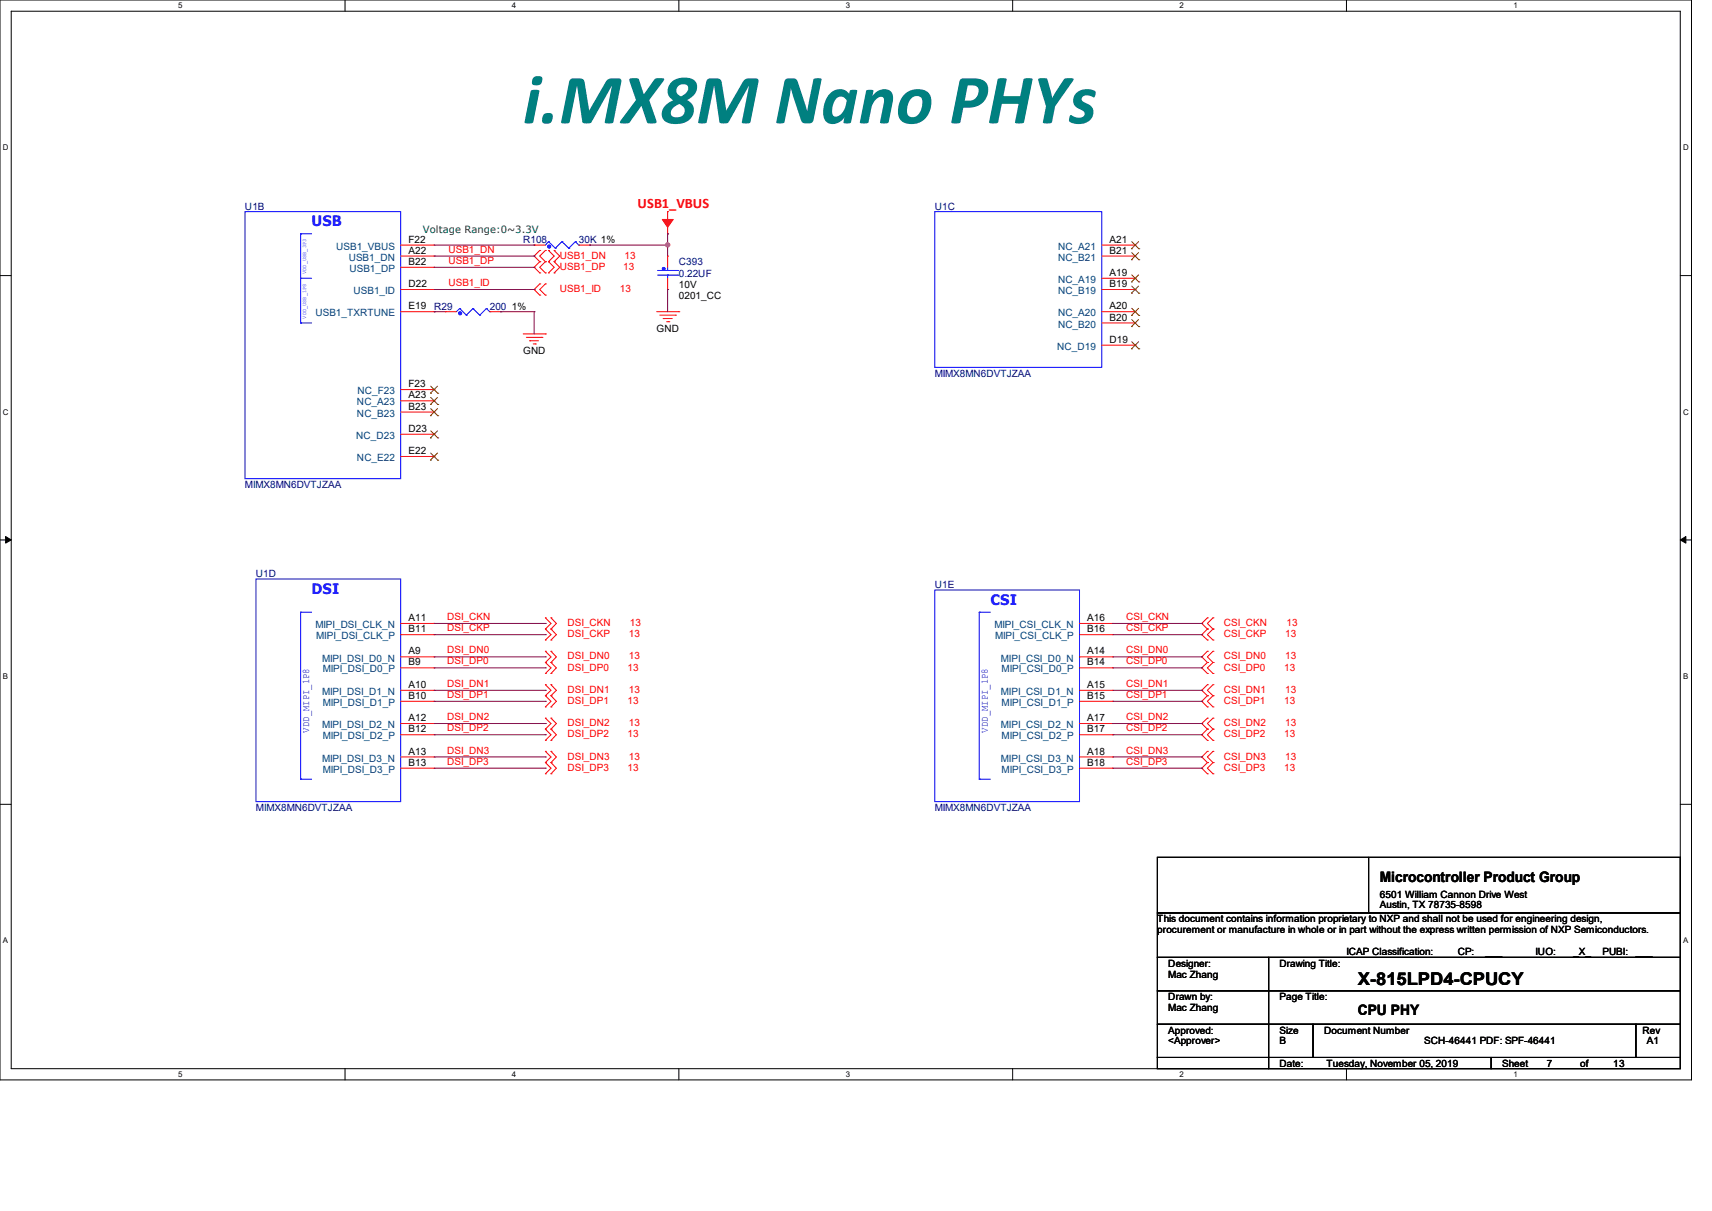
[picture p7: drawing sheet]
<svg xmlns="http://www.w3.org/2000/svg" width="297mm" height="210mm" viewBox="0 0 297 210" stroke-linecap="round" stroke-linejoin="round" font-family="sans-serif">
<path d="M0 0h293.5v187.3h-293.5zM1.9 1.9h289.6v183.4h-289.6z" fill="none" stroke="#000" stroke-width=".17"/>
<g fill="#fff">
<path d="M30.9 .2h.8v1.5h-.8z"/>
<path d="M30.9 185.5h.8v1.6h-.8z"/>
</g>
<path d="M59.9 0v1.9M59.9 185.3v2" fill="none" stroke="#000" stroke-width=".17"/>
<g fill="#fff">
<path d="M88.8 .2h.8v1.5h-.8z"/>
<path d="M88.8 185.5h.8v1.6h-.8z"/>
</g>
<path d="M117.8 0v1.9M117.8 185.3v2" fill="none" stroke="#000" stroke-width=".17"/>
<g fill="#fff">
<path d="M146.7 .2h.8v1.5h-.8z"/>
<path d="M146.7 185.5h.8v1.6h-.8z"/>
</g>
<path d="M175.7 0v1.9M175.7 185.3v2" fill="none" stroke="#000" stroke-width=".17"/>
<g fill="#fff">
<path d="M204.6 .2h.8v1.5h-.8z"/>
<path d="M204.6 185.5h.8v1.6h-.8z"/>
</g>
<path d="M233.6 0v1.9M233.6 185.3v2" fill="none" stroke="#000" stroke-width=".17"/>
<g fill="#fff">
<path d="M262.6 .2h.7v1.5h-.7z"/>
<path d="M262.6 185.5h.7v1.6h-.7z"/>
<path d="M.5 24.8h1v1.6h-1z"/>
<path d="M292 24.8h1v1.6h-1z"/>
<path d="M.5 70.7h1v1.5h-1z"/>
<path d="M292 70.7h1v1.5h-1z"/>
</g>
<path d="M0 47.8h1.9M291.5 47.8h2" fill="none" stroke="#000" stroke-width=".17"/>
<g fill="#fff">
<path d="M.5 116.5h.9v1.6h-.9z"/>
<path d="M292 116.5h.9v1.6h-.9z"/>
</g>
<path d="M0 93.6h1.9M291.5 93.6h2" fill="none" stroke="#000" stroke-width=".17"/>
<path d="M1 93l.9 .6-.9 .6zM291.5 93.6l1-.6v1.2z" fill="#000" stroke="#000" stroke-width=".17"/>
<g fill="#fff">
<path d="M.5 162.4h.9v1.5h-.9z"/>
<path d="M292 162.4h.9v1.5h-.9z"/>
</g>
<g fill="none" stroke="#000" stroke-width=".17">
<path d="M0 139.5h1.9M291.5 139.5h2M200.8 158.3h90.7v7.7h-90.7zM200.8 148.7h90.7v9.6h-90.7zM237.4 158.3h.1M237.4 148.7v9.6M200.8 166h19.3v5.8h-19.3zM200.8 171.8h19.3v5.8h-19.3zM200.8 177.6h19.3v5.8h-19.3zM220.1 166h71.4v5.8h-71.4zM220.1 171.8h71.4v5.8h-71.4zM220.1 177.6h7.7v5.8h-7.7z"/>
<path d="M227.8 177.6h56v5.8h-56zM283.8 177.6h7.7v5.8h-7.7zM200.8 183.4h19.3v1.9h-19.3zM220.1 183.4h38.6v1.9h-38.6zM258.7 183.4h32.8v1.9h-32.8z"/>
</g>
<g fill="none" stroke="#f00" stroke-width=".17">
<path d="M115.8 36.7h.1M115.8 36.7v2.1M115.8 39.2v1.4M69.5 54.1h5.8M69.5 44.4h5.8M69.5 50.2h5.8M69.5 46.4h5.8M69.5 42.5h5.8M75.3 44.4h.1M75.3 54.1h.1M75.3 50.2h.1M75.3 46.4h.1"/>
<path d="M75.3 42.5h.1M77.2 54.1h.1M77.2 54.1h2M85 54.1h1.9M86.9 54.1h.1M90.8 57.9h3.8M91.3 58.5h2.7M91.9 59.1h.1M91.9 59.1h1.5M92.5 59.6h.4M92.7 42.5h.1M92.7 42.5h1.9"/>
<path d="M92.9 59.6h.1M93.6 43.4h.1M93.6 45.4h.1M93.6 47.3h.1M93.6 49.2h.1M93.6 51.2h.1M93.6 43.4l-.9 1 .9 1M93.6 45.4l-.9 1 .9 .9M93.6 49.2l-.9 1 .9 1M94 58.5h.1M94.6 57.9h.1M94.6 45.4h.1"/>
<path d="M94.6 43.4h.1M94.6 47.3h.1M94.6 51.2h.1M94.6 49.2h.1M94.6 43.4l-1 1 1 1M94.6 45.4l-1 1 1 .9M94.6 49.2l-1 1 1 1M95.2 45.4h.1M95.2 43.4h.1M95.2 47.3h.1M95.2 43.4l.9 1-.9 1M95.2 45.4l.9 1-.9 .9"/>
<path d="M96.1 43.4h.1M96.1 45.4h.1M96.1 47.3h.1M96.1 43.4l1 1-1 1M96.1 45.4l1 1-1 .9M100.4 42.5h1.9M102.3 42.5h.1M113.9 54.1h3.9M114.5 54.7h2.7M115.1 55.2h.1M115.1 55.2h1.5M115.7 55.8h.3"/>
<path d="M115.8 40.6h.1M115.8 44.4h.1M115.8 50.2h.1M115.8 44.4v2M115.8 48.3v1.9M116 55.8h.1M117.2 54.7h.1M117.8 54.1h.1M191.1 54.1h5.8M191.1 44.4h5.8M191.1 50.2h5.8M191.1 42.5h5.8"/>
<path d="M191.1 48.3h5.8M191.1 56h5.8M191.1 59.9h5.8M196.9 50.2h.1M196.9 48.3h.1M196.9 42.5h.1M196.9 44.4h.1M196.9 54.1h.1M196.9 56h.1M196.9 59.9h.1M69.5 69.5h5.8M69.5 79.2h5.8"/>
<path d="M69.5 71.5h5.8M69.5 67.6h5.8M69.5 75.3h5.8M75.3 69.5h.1M75.3 79.2h.1M75.3 71.5h.1M75.3 67.6h.1M75.3 75.3h.1M69.5 110.1h5.8M69.5 108.1h5.8M69.5 115.8h5.8M69.5 113.9h5.8"/>
<path d="M69.5 119.7h5.8M75.3 110.1h.1M75.3 108.1h.1M75.3 115.8h.1M75.3 113.9h.1M75.3 119.7h.1M94.6 107.1h.1M94.6 109.1h.1M94.6 111h.1M94.6 112.9h.1M94.6 114.9h.1M94.6 116.8h.1"/>
<path d="M94.6 118.7h.1M94.6 107.1l1 1-1 1M94.6 109.1l1 1-1 .9M94.6 112.9l1 1-1 1M94.6 114.9l1 .9-1 1M94.6 118.7l1 1-1 .9M95.6 107.1h.1M95.6 109.1h.1M95.6 111h.1M95.6 112.9h.1M95.6 114.9h.1M95.6 116.8h.1"/>
<path d="M95.6 118.7h.1M95.6 107.1l.9 1-.9 1M95.6 109.1l.9 1-.9 .9M95.6 112.9l.9 1-.9 1M95.6 114.9l.9 .9-.9 1M95.6 118.7l.9 1-.9 .9M187.3 110.1h5.7M187.3 108.1h5.7M187.3 115.8h5.7M187.3 113.9h5.7M187.3 119.7h5.7M193 110.1h.1"/>
<path d="M193 108.1h.1M193 115.8h.1M193 113.9h.1M193 119.7h.1M209.5 112.9h.1M209.5 114.9h.1M209.5 116.8h.1M209.5 118.7h.1M209.5 107.1h.1M209.5 109.1h.1M209.5 111h.1M209.5 112.9l-1 1 1 1"/>
<path d="M209.5 114.9l-1 .9 1 1M209.5 118.7l-1 1 1 .9M209.5 107.1l-1 1 1 1M209.5 109.1l-1 1 1 .9M210.4 114.9h.1M210.4 112.9h.1M210.4 116.8h.1M210.4 118.7h.1M210.4 109.1h.1M210.4 107.1h.1M210.4 111h.1M210.4 112.9l-.9 1 .9 1"/>
<path d="M210.4 114.9l-.9 .9 .9 1M210.4 118.7l-.9 1 .9 .9M210.4 107.1l-.9 1 .9 1M210.4 109.1l-.9 1 .9 .9M69.5 133.2h5.8M69.5 131.3h5.8M69.5 127.4h5.8M69.5 121.6h5.8M69.5 125.5h5.8M75.3 127.4h.1M75.3 121.6h.1M75.3 133.2h.1"/>
<path d="M75.3 125.5h.1M75.3 131.3h.1M94.6 120.6h.1M94.6 122.6h.1M94.6 124.5h.1M94.6 126.4h.1M94.6 128.4h.1M94.6 130.3h.1M94.6 132.2h.1M94.6 134.2h.1M94.6 120.6l1 1-1 1M94.6 124.5l1 1-1 .9"/>
<path d="M94.6 126.4l1 1-1 1M94.6 130.3l1 1-1 .9M94.6 132.2l1 1-1 1M95.6 120.6h.1M95.6 122.6h.1M95.6 124.5h.1M95.6 126.4h.1M95.6 128.4h.1M95.6 130.3h.1M95.6 132.2h.1M95.6 134.2h.1M95.6 120.6l.9 1-.9 1"/>
<path d="M95.6 124.5l.9 1-.9 .9M95.6 126.4l.9 1-.9 1M95.6 130.3l.9 1-.9 .9M95.6 132.2l.9 1-.9 1M187.3 133.2h5.7M187.3 131.3h5.7M187.3 127.4h5.7M187.3 121.6h5.7M187.3 125.5h5.7M193 133.2h.1M193 131.3h.1M193 127.4h.1"/>
<path d="M193 121.6h.1M193 125.5h.1M209.5 120.6h.1M209.5 122.6h.1M209.5 124.5h.1M209.5 126.4h.1M209.5 128.4h.1M209.5 132.2h.1M209.5 134.2h.1M209.5 130.3h.1M209.5 120.6l-1 1 1 1M209.5 124.5l-1 1 1 .9"/>
<path d="M209.5 126.4l-1 1 1 1M209.5 132.2l-1 1 1 1M209.5 130.3l-1 1 1 .9M210.4 122.6h.1M210.4 120.6h.1M210.4 126.4h.1M210.4 124.5h.1M210.4 128.4h.1M210.4 134.2h.1M210.4 132.2h.1M210.4 130.3h.1M210.4 120.6l-.9 1 .9 1"/>
<path d="M210.4 124.5l-.9 1 .9 .9M210.4 126.4l-.9 1 .9 1M210.4 132.2l-.9 1 .9 1M210.4 130.3l-.9 1 .9 .9"/>
</g>
<path d="M114.9 38.1h1.9l-1 1.3z" fill-rule="evenodd" fill="#f00" stroke="#f00" stroke-width=".17"/>
<g fill="none" stroke="#00f" stroke-width=".17">
<path d="M42.5 36.7h27v46.3h-27zM162.2 36.7h28.9v27h-28.9zM52.2 40.6h.1M52.2 56h.1M52.2 48.3h.1M52.2 40.6h1.9M52.2 40.6v15.4M52.2 56h1.9M52.2 48.3h1.9M79.8 53.5h.1M79.8 53.5l-.6 .6M79.8 53.5l1.1 1.2"/>
<path d="M80.9 54.7h.1M82 53.5h.1M82 53.5l-1.1 1.2M82 53.5l1.2 1.2M83.2 54.7h.1M84.4 53.5h.1M84.4 53.5l-1.2 1.2M84.4 53.5l.6 .6M85 54.1h.1M95.2 41.9h.1M95.2 41.9l-.6 .6M95.2 41.9l1.2 1.2"/>
<path d="M96.4 43.1h.1M97.5 41.9h.1M97.5 41.9l-1.1 1.2M97.5 41.9l1.2 1.2M98.7 43.1h.1M99.8 41.9h.1M99.8 41.9l-1.1 1.2M99.8 41.9l.6 .6M100.4 42.5h.1M114.1 47.7h3.5M114.1 46.9h3.5M115.8 47.7h.1"/>
<path d="M115.8 46.9h.1M115.8 46.4v.5M115.8 47.7v.6M117.6 47.7h.1M117.6 46.9h.1M44.4 100.4h25.1v38.6h-25.1zM52.2 106.2h.1M52.2 106.2v28.9M52.2 106.2h1.9M162.2 102.3h25.1v36.7h-25.1zM169.9 106.2h.1M169.9 106.2v28.9"/>
<path d="M169.9 106.2h1.9M52.2 135.1h.1M52.2 135.1h1.9M169.9 135.1h.1M169.9 135.1h1.9"/>
</g>
<g fill="#00f" stroke="#00f" stroke-width=".17">
<circle cx="79.8" cy="54.3" r=".28"/>
<circle cx="115.2" cy="46.6" r=".24"/>
<circle cx="95.3" cy="42.8" r=".28"/>
</g>
<g fill="none" stroke="#804000" stroke-width=".17">
<path d="M196.3 50.8h.1M196.3 48.9h.1M196.3 43.1h.1M196.3 45h.1M196.3 54.7h.1M196.3 56.6h.1M196.3 49.6l1.3 1.2M196.3 47.7l1.3 1.2M196.3 41.9l1.3 1.2M196.3 43.8l1.3 1.2M196.3 53.5l1.3 1.2M196.3 55.4l1.3 1.2"/>
<path d="M196.3 59.3l1.3 1.2M197.5 49.6l-1.2 1.2M197.5 47.7l-1.2 1.2M197.5 41.9l-1.2 1.2M197.5 43.8l-1.2 1.2M197.5 53.5l-1.2 1.2M197.5 55.4l-1.2 1.2M197.5 59.3l-1.2 1.2M197.6 50.8h.1M197.6 48.9h.1M197.6 43.1h.1M197.6 45h.1"/>
<path d="M197.6 54.7h.1M197.6 56.6h.1M74.7 70.1h.1M74.7 79.8h.1M74.7 72.1h.1M74.7 68.2h.1M74.7 75.9h.1M74.7 68.9l1.2 1.2M74.7 78.6l1.2 1.2M74.7 70.9l1.2 1.2M74.7 67l1.2 1.2M74.7 74.7l1.2 1.2"/>
<path d="M75.9 68.9l-1.2 1.2M75.9 78.6l-1.2 1.2M75.9 70.9l-1.2 1.2M75.9 67l-1.2 1.2M75.9 74.7l-1.2 1.2M75.9 70.1h.1M75.9 79.8h.1M75.9 72.1h.1M75.9 68.2h.1M75.9 75.9h.1M196.3 60.5h.1M197.6 60.5h.1"/>
</g>
<g fill="none" stroke="#800040" stroke-width=".17">
<path d="M75.3 54.1h.1M75.3 42.5h17.4M75.3 44.4h17.4M75.3 46.4h17.4M75.3 50.2h17.4M75.3 54.1h1.9M86.9 54.1h.1M86.9 54.1h5.8M92.7 42.5h.1M92.7 44.4h.1M92.7 46.4h.1M92.7 50.2h.1"/>
<path d="M92.7 54.1h.1M92.7 54.1v3.8M102.3 42.5h.1M102.3 42.5h13.5M115.8 40.6h.1M115.8 50.2h.1M115.8 42.5h.1M115.8 40.6v3.8M115.8 50.2v3.9M75.3 110.1h19.3M75.3 113.9h19.3M75.3 115.8h19.3"/>
<path d="M75.3 108.1h19.3M75.3 119.7h19.3M94.6 110.1h.1M94.6 113.9h.1M94.6 115.8h.1M94.6 119.7h.1M94.6 108.1h.1M193 110.1h15.5M193 113.9h15.5M193 115.8h15.5M193 108.1h15.5M193 119.7h15.5"/>
<path d="M208.5 110.1h.1M208.5 113.9h.1M208.5 115.8h.1M208.5 108.1h.1M208.5 119.7h.1M75.3 121.6h19.3M75.3 125.5h19.3M75.3 127.4h19.3M75.3 131.3h19.3M75.3 133.2h19.3M94.6 121.6h.1M94.6 125.5h.1"/>
<path d="M94.6 127.4h.1M94.6 131.3h.1M94.6 133.2h.1M193 121.6h15.5M193 125.5h15.5M193 127.4h15.5M193 131.3h15.5M193 133.2h15.5M208.5 121.6h.1M208.5 125.5h.1M208.5 127.4h.1M208.5 131.3h.1"/>
<path d="M208.5 133.2h.1"/>
</g>
<circle cx="115.8" cy="42.5" r=".37" fill="#f0f" stroke="#f0f" stroke-width=".17"/>
<text font-size="12.3" fill="#008080" x="90.8" y="21.4">i.MX8M Nano PHYs</text>
<text font-size="3" x="235.5" y="170.8">X-815LPD4-CPUCY</text>
<g font-size="2.5" fill="#00f">
<text x="54.1" y="39.2">USB</text>
<text x="54.1" y="103">DSI</text>
<text x="171.8" y="104.9">CSI</text>
</g>
<text font-size="2.5" fill="#f00" x="110.6" y="36.2">USB1_VBUS</text>
<g font-size="2.5">
<text x="239.4" y="152.9">Microcontroller Product Group</text>
<text x="235.5" y="176.1">CPU PHY</text>
</g>
<g font-size="1.7" fill="#000080">
<text x="42.5" y="36.4">U1B</text>
<text x="162.2" y="36.4">U1C</text>
<text x="90.8" y="42.2">R108</text>
<text x="100.4" y="42.2">30K 1%</text>
<text x="117.8" y="46">C393</text>
<text x="117.8" y="48">0.22UF</text>
<text x="75.3" y="53.8">R29</text>
<text x="85" y="53.8">200</text>
<text x="162.2" y="65.3">MIMX8MN6DVTJZAA</text>
<text x="42.5" y="84.6">MIMX8MN6DVTJZAA</text>
<text x="44.4" y="100.1">U1D</text>
<text x="162.2" y="102">U1E</text>
<text x="44.4" y="140.6">MIMX8MN6DVTJZAA</text>
<text x="162.2" y="140.6">MIMX8MN6DVTJZAA</text>
</g>
<text font-size="1.7" fill="#008000" x="73.4" y="40.3">Voltage Range:0~3.3V</text>
<g font-size="1.7" fill="#004080">
<text x="58.3" y="43.3">USB1_VBUS</text>
<text x="60.5" y="45.2">USB1_DN</text>
<text x="60.6" y="47.2">USB1_DP</text>
<text x="183.6" y="43.3">NC_A21</text>
<text x="183.6" y="45.2">NC_B21</text>
<text x="61.3" y="51">USB1_ID</text>
<text x="183.6" y="51">NC_B19</text>
<text x="183.6" y="49.1">NC_A19</text>
<text x="54.7" y="54.9">USB1_TXRTUNE</text>
<text x="183.6" y="54.9">NC_A20</text>
<text x="183.6" y="56.8">NC_B20</text>
<text x="183.4" y="60.7">NC_D19</text>
<text x="61.9" y="70.3">NC_A23</text>
<text x="62" y="68.4">NC_F23</text>
<text x="61.8" y="76.1">NC_D23</text>
<text x="61.9" y="72.3">NC_B23</text>
<text x="61.9" y="80">NC_E22</text>
<text x="54.7" y="108.9">MIPI_DSI_CLK_N</text>
<text x="54.9" y="110.9">MIPI_DSI_CLK_P</text>
<text x="172.5" y="108.9">MIPI_CSI_CLK_N</text>
<text x="172.6" y="110.9">MIPI_CSI_CLK_P</text>
<text x="55.9" y="114.7">MIPI_DSI_D0_N</text>
<text x="56" y="116.6">MIPI_DSI_D0_P</text>
<text x="173.6" y="114.7">MIPI_CSI_D0_N</text>
<text x="173.8" y="116.6">MIPI_CSI_D0_P</text>
<text x="55.9" y="120.5">MIPI_DSI_D1_N</text>
<text x="56" y="122.4">MIPI_DSI_D1_P</text>
<text x="173.6" y="120.5">MIPI_CSI_D1_N</text>
<text x="173.8" y="122.4">MIPI_CSI_D1_P</text>
<text x="55.9" y="126.3">MIPI_DSI_D2_N</text>
<text x="56" y="128.2">MIPI_DSI_D2_P</text>
<text x="173.6" y="126.3">MIPI_CSI_D2_N</text>
<text x="173.8" y="128.2">MIPI_CSI_D2_P</text>
<text x="55.9" y="132.1">MIPI_DSI_D3_N</text>
<text x="56" y="134">MIPI_DSI_D3_P</text>
<text x="173.6" y="132.1">MIPI_CSI_D3_N</text>
<text x="173.8" y="134">MIPI_CSI_D3_P</text>
</g>
<g font-size="1.7">
<text x="70.9" y="44">A22</text>
<text x="70.9" y="45.9">B22</text>
<text x="70.9" y="42.1">F22</text>
<text x="192.5" y="47.8">A19</text>
<text x="192.5" y="42.1">A21</text>
<text x="192.5" y="44">B21</text>
<text x="70.9" y="53.6">E19</text>
<text x="70.9" y="49.8">D22</text>
<text x="88.8" y="53.8">1%</text>
<text x="117.8" y="49.9">10V</text>
<text x="117.8" y="51.8">0201_CC</text>
<text x="192.5" y="49.8">B19</text>
<text x="192.5" y="53.6">A20</text>
<text x="113.9" y="57.6">GND</text>
<text x="192.5" y="55.6">B20</text>
<text x="192.5" y="59.4">D19</text>
<text x="90.8" y="61.5">GND</text>
<text x="70.9" y="69.1">A23</text>
<text x="70.9" y="71">B23</text>
<text x="70.9" y="67.1">F23</text>
<text x="70.9" y="74.9">D23</text>
<text x="70.9" y="78.7">E22</text>
<text x="70.9" y="107.7">A11</text>
<text x="188.6" y="107.7">A16</text>
<text x="70.9" y="109.6">B11</text>
<text x="70.9" y="113.5">A9</text>
<text x="188.6" y="109.6">B16</text>
<text x="188.6" y="113.5">A14</text>
<text x="70.9" y="115.4">B9</text>
<text x="70.9" y="119.3">A10</text>
<text x="188.6" y="115.4">B14</text>
<text x="188.6" y="119.3">A15</text>
<text x="70.9" y="121.2">B10</text>
<text x="70.9" y="125">A12</text>
<text x="188.6" y="121.2">B15</text>
<text x="188.6" y="125">A17</text>
<text x="70.9" y="127">B12</text>
<text x="70.9" y="130.8">A13</text>
<text x="188.6" y="130.8">A18</text>
<text x="188.6" y="127">B17</text>
<text x="70.9" y="132.8">B13</text>
<text x="188.6" y="132.8">B18</text>
<text x="239.4" y="155.7">6501 William Cannon Drive West</text>
<text x="200.8" y="159.9">This document contains information proprietary to NXP and shall not be used for engineering design,</text>
<text x="200.8" y="161.8">procurement or manufacture in whole or in part without the express written permission of NXP Semiconductors.</text>
<text x="239.4" y="157.4">Austin, TX 78735-8598</text>
<text x="202.7" y="167.6">Designer:</text>
<text x="222" y="167.6">Drawing Title:</text>
<text x="233.6" y="165.7">ICAP Classification:</text>
<text x="252.9" y="165.7">CP:</text>
<text x="257.7" y="165.7">___</text>
<text x="266.4" y="165.7">IUO:</text>
<text x="273" y="165.7">_X_</text>
<text x="278" y="165.7">PUBI:</text>
<text x="283.8" y="165.7">___</text>
<text x="202.7" y="173.4">Drawn by:</text>
<text x="202.7" y="169.6">Mac Zhang</text>
<text x="222" y="173.4">Page Title:</text>
<text x="202.7" y="179.2">Approved:</text>
<text x="202.7" y="175.3">Mac Zhang</text>
<text x="222" y="179.2">Size</text>
<text x="229.7" y="179.2">Document Number</text>
<text x="284.9" y="179.2">Rev</text>
<text x="202.7" y="181.1">&lt;Approver&gt;</text>
<text x="222" y="185">Date:</text>
<text x="222" y="181.1">B</text>
<text x="230.1" y="185">Tuesday, November 05, 2019</text>
<text x="247.1" y="181.1">SCH-46441 PDF: SPF-46441</text>
<text x="260.6" y="185">Sheet</text>
<text x="268.3" y="185">7</text>
<text x="274.1" y="185">of</text>
<text x="279.9" y="185">13</text>
<text x="285.7" y="181.1">A1</text>
</g>
<g font-size="1.7" fill="#f00">
<text x="77.8" y="43.8">USB1_DN</text>
<text x="77.8" y="45.8">USB1_DP</text>
<text x="97.1" y="44.9">USB1_DN</text>
<text x="97.1" y="46.8">USB1_DP</text>
<text x="108.1" y="46.8">13</text>
<text x="108.3" y="44.9">13</text>
<text x="77.8" y="49.6">USB1_ID</text>
<text x="97.1" y="50.7">USB1_ID</text>
<text x="107.5" y="50.7">13</text>
<text x="77.6" y="107.5">DSI_CKN</text>
<text x="195.4" y="107.5">CSI_CKN</text>
<text x="77.6" y="109.5">DSI_CKP</text>
<text x="77.6" y="113.3">DSI_DN0</text>
<text x="98.5" y="108.6">DSI_CKN</text>
<text x="98.5" y="110.5">DSI_CKP</text>
<text x="109.1" y="110.5">13</text>
<text x="109.3" y="108.6">13</text>
<text x="195.4" y="109.5">CSI_CKP</text>
<text x="195.4" y="113.3">CSI_DN0</text>
<text x="212.3" y="108.6">CSI_CKN</text>
<text x="212.3" y="110.5">CSI_CKP</text>
<text x="223" y="110.5">13</text>
<text x="223.2" y="108.6">13</text>
<text x="77.6" y="115.2">DSI_DP0</text>
<text x="77.6" y="119.1">DSI_DN1</text>
<text x="98.5" y="114.3">DSI_DN0</text>
<text x="98.5" y="116.3">DSI_DP0</text>
<text x="108.9" y="116.3">13</text>
<text x="109.1" y="114.3">13</text>
<text x="195.4" y="115.2">CSI_DP0</text>
<text x="195.4" y="119.1">CSI_DN1</text>
<text x="212.3" y="114.3">CSI_DN0</text>
<text x="212.3" y="116.3">CSI_DP0</text>
<text x="222.8" y="116.3">13</text>
<text x="223" y="114.3">13</text>
<text x="77.6" y="121">DSI_DP1</text>
<text x="77.6" y="124.9">DSI_DN2</text>
<text x="98.5" y="120.1">DSI_DN1</text>
<text x="98.5" y="122.1">DSI_DP1</text>
<text x="98.5" y="125.9">DSI_DN2</text>
<text x="108.9" y="122.1">13</text>
<text x="109.1" y="120.1">13</text>
<text x="109.1" y="125.9">13</text>
<text x="195.4" y="121">CSI_DP1</text>
<text x="195.4" y="124.9">CSI_DN2</text>
<text x="212.3" y="122.1">CSI_DP1</text>
<text x="212.3" y="120.1">CSI_DN1</text>
<text x="212.3" y="125.9">CSI_DN2</text>
<text x="222.8" y="122.1">13</text>
<text x="223" y="120.1">13</text>
<text x="223" y="125.9">13</text>
<text x="77.6" y="126.8">DSI_DP2</text>
<text x="77.6" y="130.7">DSI_DN3</text>
<text x="98.5" y="127.9">DSI_DP2</text>
<text x="98.5" y="131.7">DSI_DN3</text>
<text x="108.9" y="127.9">13</text>
<text x="109.1" y="131.7">13</text>
<text x="195.4" y="126.8">CSI_DP2</text>
<text x="195.4" y="130.7">CSI_DN3</text>
<text x="212.3" y="127.9">CSI_DP2</text>
<text x="212.3" y="131.7">CSI_DN3</text>
<text x="222.8" y="127.9">13</text>
<text x="223" y="131.7">13</text>
<text x="77.6" y="132.6">DSI_DP3</text>
<text x="98.5" y="133.6">DSI_DP3</text>
<text x="108.9" y="133.6">13</text>
<text x="195.4" y="132.6">CSI_DP3</text>
<text x="212.3" y="133.6">CSI_DP3</text>
<text x="222.8" y="133.6">13</text>
</g>
<g font-size="1.7" fill="#00f">
<text x="53.6" y="127" transform="rotate(-90 53.6 127)">VDD_MIPI_1P8</text>
<text x="171.4" y="127" transform="rotate(-90 171.4 127)">VDD_MIPI_1P8</text>
</g>
<g font-size="1.4">
<text x="30.9" y="1.4">5</text>
<text x="88.8" y="1.4">4</text>
<text x="146.7" y="1.4">3</text>
<text x="204.6" y="1.4">2</text>
<text x="262.6" y="1.4">1</text>
<text x=".5" y="26.1">D</text>
<text x="292" y="26.1">D</text>
<text x=".5" y="71.9">C</text>
<text x="292" y="71.9">C</text>
<text x=".5" y="117.8">B</text>
<text x="292" y="117.8">B</text>
<text x=".5" y="163.6">A</text>
<text x="292" y="163.6">A</text>
<text x="30.9" y="186.8">5</text>
<text x="88.8" y="186.8">4</text>
<text x="146.7" y="186.8">3</text>
<text x="204.6" y="186.8">2</text>
<text x="262.6" y="186.8">1</text>
</g>
<g font-size=".9" fill="#00f">
<text x="53.1" y="47.5" transform="rotate(-90 53.1 47.5)">VDD_USB_3P3</text>
<text x="53.1" y="55.2" transform="rotate(-90 53.1 55.2)">VDD_USB_1P8</text>
</g>
</svg>
